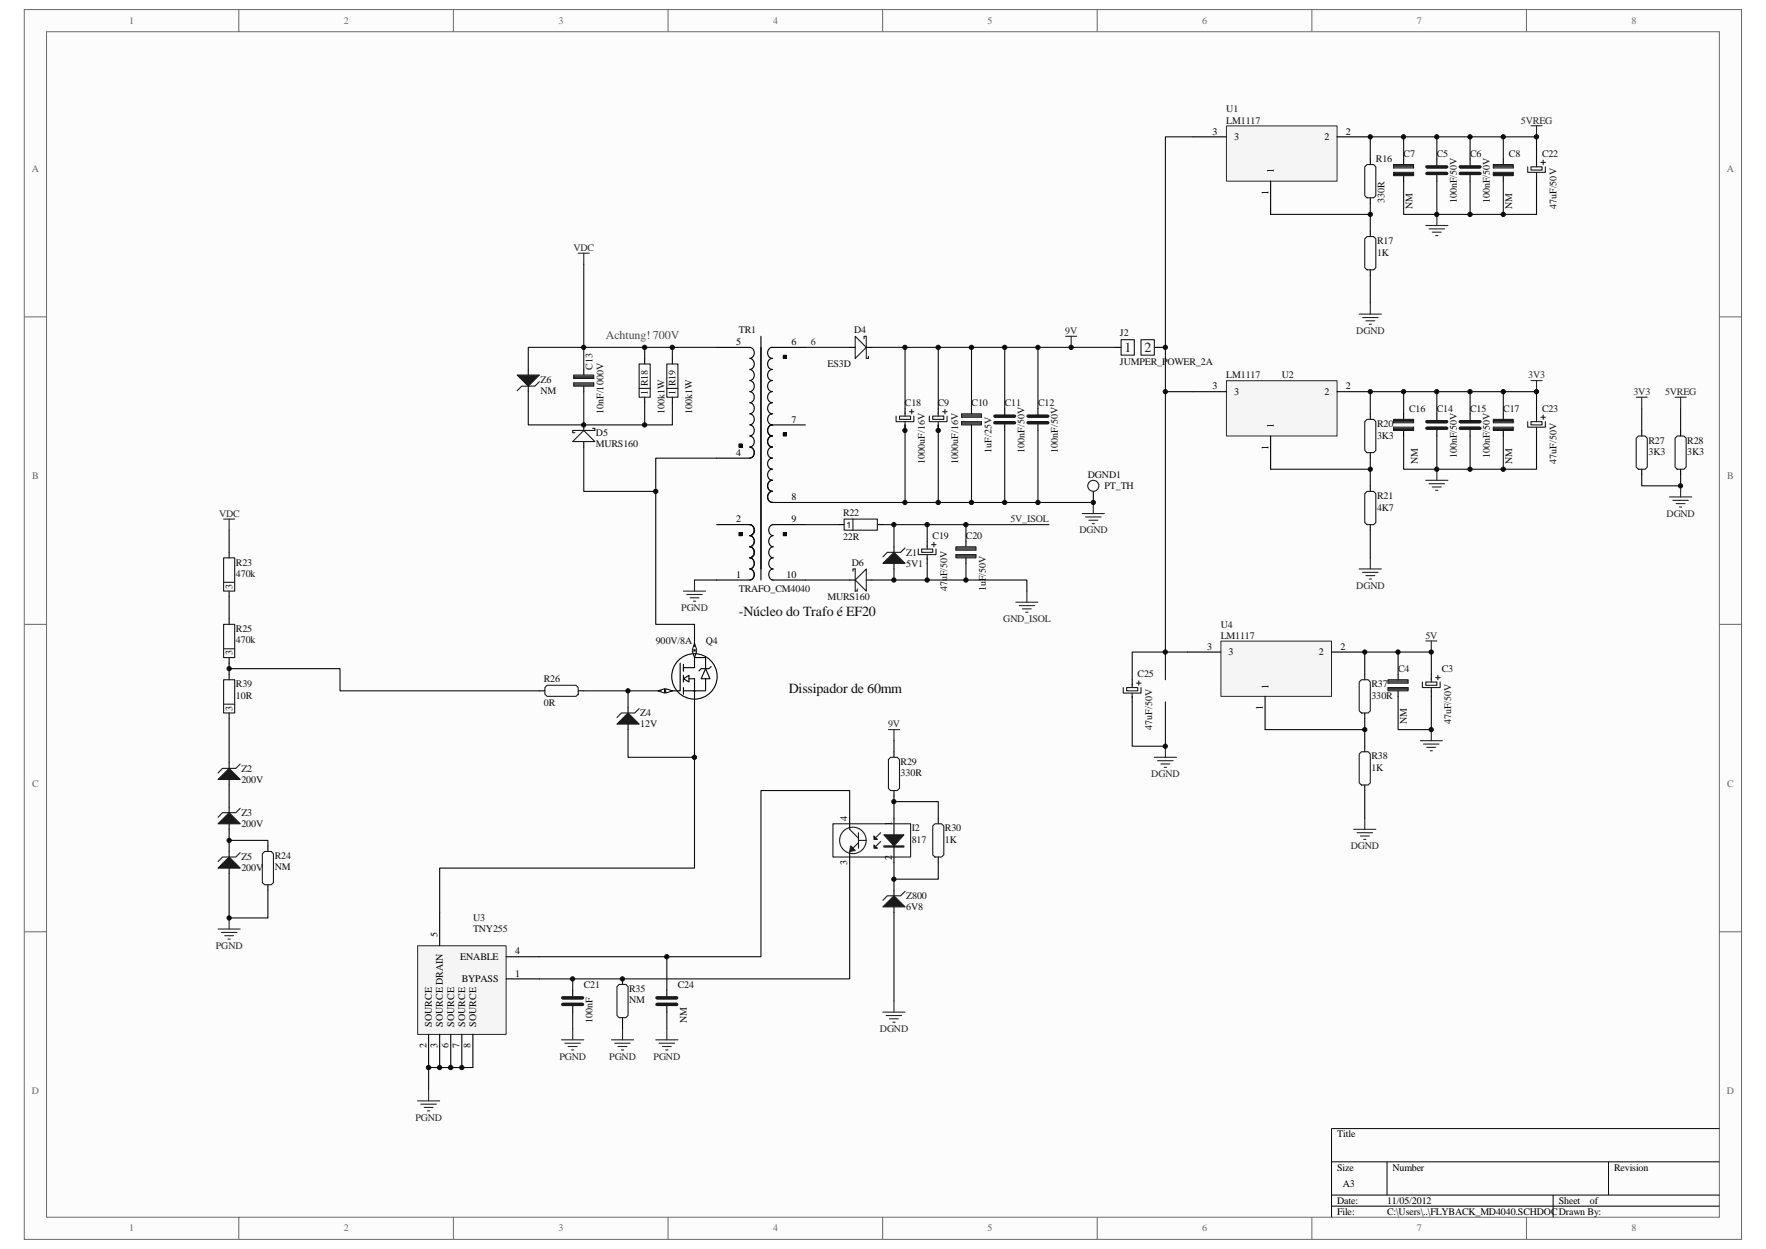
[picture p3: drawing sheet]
<svg xmlns="http://www.w3.org/2000/svg" width="297mm" height="210mm" viewBox="0 0 297 210" stroke-linecap="round" stroke-linejoin="round" font-family="sans-serif">
<path d="M4.1 1.6h288.8v206.8h-288.8z" fill="#fcfcfc"/>
<path d="M4.1 1.6h288.8v206.8h-288.8z" fill="none" stroke="#6a6a6a" stroke-width=".17"/>
<path d="M7.8 5.4h281.4v199.2h-281.4z" fill="#fcfcfc"/>
<g fill="none" stroke="#6a6a6a" stroke-width=".17">
<path d="M7.8 5.3h281.4v199.3h-281.4zM40.2 1.6v3.7M76.3 1.6v3.7M112.4 1.6v3.7M148.5 1.6v3.7M184.5 1.6v3.7M220.7 1.6v3.7M256.7 1.6v3.7M4.1 53.3h3.7M289.2 53.3h3.7M4.1 105h3.7M289.2 105h3.7"/>
<path d="M4.1 156.7h3.7M289.2 156.7h3.7M40.2 204.6v3.8M76.3 204.6v3.8M112.4 204.6v3.8M148.5 204.6v3.8M184.5 204.6v3.8M220.7 204.6v3.8M256.7 204.6v3.8"/>
</g>
<path d="M224 195.3h65.2M233.3 195.3v5.6M270.5 195.3v5.6M289.2 189.7h-65.2v14.9M224 200.9h65.2M224 202.8h65.2M261.2 200.9v3.7" fill="none" stroke="#000" stroke-width=".17"/>
<path d="M135.4 58.4h7.5M169 72.4v12.1" fill="none" stroke="#0e0e0e" stroke-width=".19"/>
<path d="M152.2 68.6v1M152.2 71.4v1M157.8 68.6v1M157.8 71.4v1M163.4 68.6v1M163.4 71.4v1M169 68.6v1.4M169 71.1v1.3M174.6 68.6v1.4M174.6 71.1v1.3M116.8 108.7v1.9" fill="none" stroke="#000" stroke-width=".19"/>
<g fill="none" stroke="#1c1c1c" stroke-width=".19">
<path d="M150.7 70v.9h3v-.9M151.3 70h1.9v.5h-1.9zM152.2 69.4v.6M152.2 70.9v.7M153 69.2h.7M153.3 68.8v.8M156.3 70v.9h3v-.9M156.9 70h1.8v.5h-1.8zM157.8 69.4v.6M157.8 70.9v.7M158.6 69.2h.7M158.9 68.8v.8"/>
<path d="M161.7 69.6h3.4v.5h-3.4zM161.7 70.9h3.4v.5h-3.4zM161.7 70h3.4M161.7 71.1h3.4M161.7 69.8h3.4M161.7 71.3h3.4M167.3 70.1h3.4M167.3 70.9h3.4M172.9 70.1h3.4M172.9 70.9h3.4"/>
</g>
<path d="M179.2 56.5h1.9M180.2 56.5v1.9M172.7 99.4v1.8M182 86.3h3.8M182.6 86.9h2.6M183.2 87.5h1.5M183.7 88h.4M183.9 84.5v1.8M170.9 101.2h3.7M171.4 101.8h2.6M172 102.4h1.5M172.5 102.9h.4" fill="none" stroke="#262626" stroke-width=".19"/>
<path d="M167.3 70h3.4M167.3 71.1h3.4M172.9 70h3.4M172.9 71.1h3.4" fill="none" stroke="#1c1c1c" stroke-width=".56"/>
<g fill="#fcfcfc" stroke="#000" stroke-width=".17">
<path d="M116.4 109.5h.8l-.4 1.1z"/>
<path d="M116.8 108.1l.4 1.2h-.8z"/>
</g>
<path d="M111.2 116.1h1.9" fill="none" stroke="#000" stroke-width=".19"/>
<g fill="#fcfcfc" stroke="#000" stroke-width=".17">
<path d="M112 115.8l1.1 .3-1.1 .4z"/>
<path d="M110.7 116.1l1.1-.3v.7z"/>
</g>
<g fill="none" stroke="#000" stroke-width=".19">
<path d="M128 56.5v41M98.2 62.1v1M98.2 64.9v.9M98.2 71.4v1M98.2 74.2v1M108.4 60.3v.9M108.4 66.8v.9M113.1 60.3v.9M113.1 66.8v.9M129.9 65.8a.94 .94 0 0 0-.8 1 .94 .94 0 0 0 .8 .9M129.9 64a.94 .94 0 0 0-.8 .9 .94 .94 0 0 0 .8 .9M129.9 62.1a.94 .94 0 0 0-.8 .9 .94 .94 0 0 0 .8 1"/>
<path d="M38.5 92.9v.9M38.5 99.4v.9M183.9 82.6v1.9M38.5 104v1M38.5 110.6v.9M90.7 116.1h.9M97.3 116.1h.9M114.4 111.5v4.6h-1.3M115 111.7v1.1v-.6h1.8v-1.6h1.9v1.8M115 114.1l.9-.6v1.2zM115 113.5v1.2M115 115.6v1.1"/>
<path d="M115.9 114.1h.9v3.9M116.7 116.1h.2v.1h-.2zM118.7 112.4l.7 1.7h-1.5zM118.7 112.4h-.8l-.3 .4M118.7 114.1v2h-3.7M119.6 112.1l-.4 .3h-.5M38.5 128.2v1M38.5 131v1"/>
<circle cx="116.8" cy="113.7" r="3.8"/>
</g>
<g fill="none" stroke="#1c1c1c" stroke-width=".19">
<path d="M96.5 63.1h3.4v.5h-3.4zM96.5 64.4h3.4v.5h-3.4zM96.5 63.4h3.4M96.5 64.6h3.4M96.5 63.2h3.4M96.5 64.7h3.4M98.2 72.4l1.9 1.8h-3.8zM99.7 72h.4v.4h-3.8v.3h.4M107.5 61.2h1.9v5.6h-1.9zM107.5 65.3h1.9M112.2 61.2h1.8v5.6h-1.8zM112.2 65.3h1.8"/>
<path d="M37.6 93.8h1.9v5.6h-1.9zM37.6 97.9h1.9M37.6 105h1.9v5.6h-1.9zM37.6 109.1h1.9M92 115.2h4.9l.4 .4v1.1l-.4 .4h-4.9l-.4-.4v-1.1zM40.4 128.4l-.7 .8h-2.3l-.7 .7"/>
<circle cx="183.9" cy="81.7" r=".93"/>
</g>
<path d="M108.4 58.4v1.9M98.2 75.2v7.4h12.1v-5.6h10.2M98.2 65.8v5.6h14.9v-3.7M108.4 67.7v3.7M113.1 60.3v-1.9h-14.9v3.7M116.8 97.5h3.7M135.4 97.5h7.5M38.5 100.3v3.7M98.2 116.1h13" fill="none" stroke="#0e0e0e" stroke-width=".19"/>
<path d="M97.3 42.6h1.8M98.2 42.6v1.8M115 99.4h3.7M115.5 99.9h2.6M116.8 97.5v1.9M116.1 100.5h1.5M116.6 101.1h.4" fill="none" stroke="#262626" stroke-width=".19"/>
<path d="M36.7 131l1.8-1.8 1.9 1.8z" fill="#1c1c1c" stroke="#1c1c1c" stroke-width=".19"/>
<path d="M124.3 74.7h.5v.5h-.5z" fill="#0a0a0a"/>
<path d="M124.3 74.6h.5v.6h-.5z" fill="none" stroke="#000" stroke-width=".17"/>
<path d="M131.8 59.8h.5v.5h-.5z" fill="#0a0a0a"/>
<path d="M131.7 59.7h.6v.6h-.6z" fill="none" stroke="#000" stroke-width=".17"/>
<path d="M126.1 71.4a.94 .94 0 0 1 .8 1 .94 .94 0 0 1-.8 .9 .96 .96 0 0 1 .8 .9 .96 .96 0 0 1-.8 .9 .96 .96 0 0 1 .8 1 .96 .96 0 0 1-.8 .9" fill="none" stroke="#000" stroke-width=".19"/>
<path d="M131.8 72.8h.5v.5h-.5z" fill="#0a0a0a"/>
<path d="M131.7 72.8h.6v.5h-.6z" fill="none" stroke="#000" stroke-width=".17"/>
<path d="M130 88.2a.94 .94 0 0 0-.7 .9 .94 .94 0 0 0 .7 .9M130 90.1a.94 .94 0 0 0-.7 .9 .94 .94 0 0 0 .7 .9 .96 .96 0 0 0-.7 .9 .96 .96 0 0 0 .7 1" fill="none" stroke="#000" stroke-width=".19"/>
<path d="M131.8 89.6h.5v.5h-.5z" fill="#0a0a0a"/>
<path d="M131.7 89.5h.6v.6h-.6z" fill="none" stroke="#000" stroke-width=".17"/>
<path d="M129.9 58.4a.94 .94 0 0 0-.8 .9 .94 .94 0 0 0 .8 .9v.1a.94 .94 0 0 0-.8 .9 .94 .94 0 0 0 .8 .9M126.1 67.7a.94 .94 0 0 1 .8 .9 .94 .94 0 0 1-.8 1M126.1 75.2a.94 .94 0 0 1 .8 .9 .94 .94 0 0 1-.8 .9M129.9 67.7a.94 .94 0 0 0-.8 .9 .94 .94 0 0 0 .8 1M126.1 88.2a.94 .94 0 0 1 .8 .9 .94 .94 0 0 1-.8 .9M126.1 90.1a.96 .96 0 0 1 .8 .9 .96 .96 0 0 1-.8 .9 .94 .94 0 0 1 .8 .9 .94 .94 0 0 1-.8 1M126.1 93.8a.96 .96 0 0 1 .8 .9 .96 .96 0 0 1-.8 1 .96 .96 0 0 1 .8 .9 .96 .96 0 0 1-.8 .9 .96 .96 0 0 0 .8-.9 .96 .96 0 0 0-.8-.9 .96 .96 0 0 0 .8-1 .96 .96 0 0 0-.8-.9zM130 93.8a.96 .96 0 0 0-.7 .9 .96 .96 0 0 0 .7 1 .96 .96 0 0 0-.7 .9 .96 .96 0 0 0 .7 .9" fill="none" stroke="#000" stroke-width=".19"/>
<path d="M124.3 89.6h.5v.5h-.5z" fill="#0a0a0a"/>
<path d="M124.3 89.5h.5v.6h-.5z" fill="none" stroke="#000" stroke-width=".17"/>
<g fill="none" stroke="#000" stroke-width=".19">
<path d="M120.5 58.4h5.6a.96 .96 0 0 1 .8 .9 .96 .96 0 0 1-.8 1 .96 .96 0 0 1 .8 .9 .96 .96 0 0 1-.8 .9 .94 .94 0 0 1 .8 .9 .94 .94 0 0 1-.8 1M129.9 58.4h5.5M120.5 77h5.6M126.1 64a.94 .94 0 0 1 .8 .9 .94 .94 0 0 1-.8 .9M126.1 65.8a.94 .94 0 0 1 .8 1 .94 .94 0 0 1-.8 .9M126.1 69.6a.94 .94 0 0 1 .8 .9 .94 .94 0 0 1-.8 .9M129.9 69.6a.94 .94 0 0 0-.8 .9 .94 .94 0 0 0 .8 .9M129.9 77a.94 .94 0 0 0-.8 .9 .94 .94 0 0 0 .8 1 .94 .94 0 0 0-.8 .9 .94 .94 0 0 0 .8 .9v.1a.94 .94 0 0 0-.8 .9 .94 .94 0 0 0 .8 .9M135.4 71.4h-5.5a.94 .94 0 0 0-.8 1 .94 .94 0 0 0 .8 .9 .94 .94 0 0 0-.8 .9 .94 .94 0 0 0 .8 .9v.1a.94 .94 0 0 0-.8 .9 .94 .94 0 0 0 .8 .9M120.5 97.5h5.6M120.5 88.2h5.6M129.9 97.5h5.5"/>
<path d="M129.9 88.2h5.5M129.9 84.5h5.5M129.9 82.6a.94 .94 0 0 0-.8 .9 .94 .94 0 0 0 .8 1"/>
</g>
<path d="M113.1 58.4h7.4M38.5 89.1v3.8M110.3 82.6v22.4h6.5v3.7" fill="none" stroke="#0e0e0e" stroke-width=".19"/>
<path d="M228.6 52.8h3.7M229.2 53.4h2.6M229.7 53.9h1.5M230.3 54.5h.4M230.5 50.9v1.9" fill="none" stroke="#262626" stroke-width=".19"/>
<path d="M206.3 21.2h18.6v9.3h-18.6z" fill="#f5f5f5"/>
<path d="M206.3 21.2h18.6v9.3h-18.6z" fill="none" stroke="#262626" stroke-width=".17"/>
<path d="M200.7 23h5.6M213.7 30.5v5.5M224.9 23h5.6" fill="none" stroke="#000" stroke-width=".19"/>
<path d="M206.3 64h18.6v9.3h-18.6z" fill="#f5f5f5"/>
<path d="M206.3 64h18.6v9.3h-18.6z" fill="none" stroke="#262626" stroke-width=".17"/>
<g fill="none" stroke="#000" stroke-width=".19">
<path d="M236.1 26.7v1M236.1 29.5v1M241.7 26.7v1.3M241.7 29.2v1.3M252.9 26.7v1M252.9 29.5v1M142.9 58.4h.9M145.7 58.4h.9M187.6 58.4h1M194.2 58.4h.9M200.7 65.8h5.6M213.7 73.3v5.6"/>
<path d="M224.9 65.8h5.6M236.1 69.6v.9M236.1 72.4v.9M241.7 69.6v1.3M241.7 72v1.3M247.3 69.6v1.3M247.3 72v1.3M252.9 69.6v.9M252.9 72.4v.9M276.1 72.4v.9M276.1 78.9v.9M282.7 72.4v.9"/>
<path d="M282.7 78.9v.9M141.1 88.2h.9M142.9 97.5h.9M145.7 97.5h.9M147.6 88.2h.9M150.4 91.9v1M150.4 94.7v1M156 91v.9M156 93.8v.9M162.5 91v.9M162.5 93.8v.9M105.6 118.9v1"/>
<path d="M38.5 135.7v.9M38.5 138.5v.9M105.6 121.7v1M142.9 137.6v1.8M150.4 126.4v.9M150.4 132.9v.9M150.4 137.6v2.8M38.5 143.2v.9M38.5 145.9v1M142.9 143.2v1.8M150.4 142.2v2.8"/>
</g>
<g fill="none" stroke="#0e0e0e" stroke-width=".19">
<path d="M213.7 36h16.8M236.1 23v3.7M236.1 30.5v5.5h5.6v-5.5M241.7 23v3.7M247.3 30.5v5.5h-5.6M247.3 23v3.7M252.9 30.5v5.5h-5.6M213.7 78.9h16.8M236.1 65.8v3.8M236.1 73.3v5.6h5.6v-5.6M241.7 65.8v3.8M247.3 65.8v3.8"/>
<path d="M247.3 73.3v5.6h-5.6M252.9 73.3v5.6h-5.6M276.1 79.8v1.9h6.6v-1.9M276.1 68.6v3.8M282.7 68.6v3.8M135.4 88.2h5.7M146.6 97.5h26.1v1.9M148.5 88.2h27.9M150.4 88.2v3.7M150.4 95.7v1.8M156 88.2v2.8M156 94.7v2.8"/>
<path d="M162.5 88.2v2.8M162.5 94.7v2.8M105.6 116.1v2.8M38.5 132v3.7M38.5 139.4v3.8M105.6 122.7v4.6h11.2M150.4 133.8v3.8M142.9 145v19.6h-52.2"/>
</g>
<g fill="none" stroke="#262626" stroke-width=".19">
<path d="M239.8 37.9h3.7M240.4 38.5h2.6M240.9 39h1.5M241.5 39.6h.3M241.7 36v1.9M257.5 21.1h1.9M258.4 21.1v1.9M241.7 78.9v1.9M257.5 64h1.9M258.4 64v1.8M275.2 66.8h1.9M276.1 66.8v1.8"/>
<path d="M281.7 66.8h1.9M282.7 66.8v1.8M37.6 87.3h1.9M38.5 87.3v1.8M228.6 95.7h3.7M229.2 96.2h2.6M229.7 96.8h1.5M230.3 97.3h.4M230.5 93.8v1.9M239.8 80.8h3.7M240.4 81.3h2.6M240.9 81.9h1.5"/>
<path d="M241.5 82.4h.3M280.8 83.5h3.7M281.4 84.1h2.6M281.9 84.7h1.5M282.5 85.2h.3M282.7 81.7v1.8M149.4 122.7h1.9M150.4 122.7v1.8M36.7 156.2h3.7M37.3 156.8h2.6M37.8 157.3h1.5M38.4 157.9h.3"/>
<path d="M38.5 154.3v1.9"/>
</g>
<g fill="none" stroke="#1c1c1c" stroke-width=".19">
<path d="M234.4 27.7h3.4v.5h-3.4zM234.4 29h3.4v.5h-3.4zM234.4 28h3.4M234.4 29.2h3.4M234.4 27.9h3.4M234.4 29.3h3.4M240 29h3.3M240 28.2h3.3M251.2 27.7h3.3v.5h-3.3zM251.2 29h3.3v.5h-3.3zM251.2 28h3.3M251.2 29.2h3.3"/>
<path d="M251.2 27.9h3.3M251.2 29.3h3.3M143.8 56.5l1.9 1.9-1.9 1.9zM145.3 56.9v-.4h.4v3.8h.4v-.4M188.6 57.1h2.2v2.6h-2.2zM191.9 57.1h2.3v2.6h-2.3zM234.4 70.5h3.4v.6h-3.4zM234.4 71.8h3.4v.6h-3.4zM234.4 70.9h3.4M234.4 72h3.4M234.4 70.7h3.4M234.4 72.2h3.4"/>
<path d="M240 71.8h3.3M240 71.1h3.3M245.6 71.8h3.3M245.6 71.1h3.3M251.2 70.5h3.3v.6h-3.3zM251.2 71.8h3.3v.6h-3.3zM251.2 70.9h3.3M251.2 72h3.3M251.2 70.7h3.3M251.2 72.2h3.3M275.2 73.7l.4-.4h1.1l.4 .4v4.8l-.4 .4h-1.1l-.4-.4zM282.1 73.3h1.1l.4 .4v4.8l-.4 .4h-1.1l-.4-.4v-4.8z"/>
<path d="M142 87.3h5.6v1.8h-5.6zM143.5 96v-.3h.3v3.7h.4v-.4M143.5 87.3v1.8M143.8 97.5l1.9-1.8v3.7zM152.2 92.1l-.7 .8h-2.3l-.7 .7M154.5 92.3v.9h2.9v-.9M155 92.3h1.9v.6h-1.9zM156 91.8v.5M156 93.2v.8M156.7 91.6h.7M157.1 91.2v.7M160.8 91.9h3.3v.6h-3.3z"/>
<path d="M160.8 93.2h3.3v.6h-3.3zM160.8 92.3h3.3M160.8 93.4h3.3M160.8 92.1h3.3M160.8 93.6h3.3M107.5 119.1l-.7 .8h-2.3l-.7 .7M40.4 135.9l-.7 .7h-2.3l-.7 .8M140.1 138.5h13.1v5.6h-13.1zM142.9 139.4l1.5 1.5M144.4 140v2.6M148.1 140l-.7 .7M149.8 127.3h1.1l.4 .4v4.8l-.4 .4h-1.1l-.4-.4v-4.8z"/>
<path d="M40.4 143.3l-.7 .8h-2.3l-.7 .7M144.4 141.7l-.9 .9M144.4 141.3h1.3M148.1 141.5l-.7 .7"/>
<circle cx="143.5" cy="141.3" r="2.23"/>
</g>
<path d="M240 29.2h3.3M240 28h3.3M240 72h3.3M240 70.9h3.3M245.6 72h3.3M245.6 70.9h3.3" fill="none" stroke="#1c1c1c" stroke-width=".56"/>
<g fill="#1c1c1c" stroke="#1c1c1c" stroke-width=".19">
<path d="M36.7 138.5l1.8-1.9 1.9 1.9z"/>
<path d="M36.7 145.9l1.8-1.8 1.9 1.8z"/>
<path d="M103.8 121.7l1.8-1.8 1.9 1.8z"/>
<path d="M148.7 140.4h3.3l-1.6 1.8z"/>
<path d="M147 142l.6 .6h-.6z"/>
<path d="M147 140.5l.6 .6h-.6z"/>
<path d="M143.1 142.2l.7 .8-.9 .2z"/>
<path d="M148.5 94.7l1.9-1.8 1.8 1.8z"/>
<path d="M148.7 142.2h3.3v.2h-3.3z" fill-rule="evenodd"/>
</g>
<path d="M70.3 159h14.8v14.9h-14.8z" fill="#f5f5f5"/>
<path d="M70.2 159h14.9v14.9h-14.9z" fill="none" stroke="#262626" stroke-width=".17"/>
<g fill="none" stroke="#000" stroke-width=".19">
<path d="M230.5 26.7v1M230.5 33.3v.9M230.5 38.8v1M247.3 26.7v1.3M247.3 29.2v1.3M258.4 26.7v1M258.4 29.5v1M230.5 45.4v.9M230.5 69.6v.9M230.5 76.1v.9M258.4 69.6v.9M258.4 72.4v.9"/>
<path d="M230.5 81.7v.9M230.5 88.2v.9M157.8 137.6v.9M45.1 142.2v1M45.1 148.7v1M74 153.4v5.6M150.4 149.7v.9M150.4 152.5v.9M157.8 144.1v.9M72.1 173.9v5.6M74 173.9v5.6M75.8 173.9v5.6"/>
<path d="M77.7 173.9v5.6M79.5 173.9v5.6M85.1 164.6h5.6M85.1 160.8h5.6M96.3 166.4v1.3M96.3 168.9v1.3M104.7 164.6v.9M104.7 171.1v.9M112.2 166.4v1.3M112.2 168.9v1.3"/>
</g>
<g fill="none" stroke="#262626" stroke-width=".19">
<path d="M227.7 139.4h3.7M228.3 140h2.6M229.5 137.6v1.8M228.8 140.5h1.5M229.4 141.1h.3M94.4 174.8h3.8M95 175.4h2.6M95.6 175.9h1.5M96.1 176.5h.4M96.3 173v1.8M102.8 174.8h3.8M103.4 175.4h2.6"/>
<path d="M103.9 175.9h1.5M104.5 176.5h.4M104.7 173v1.8M110.3 174.8h3.7M110.8 175.4h2.7M111.4 175.9h1.5M112 176.5h.3M112.2 173v1.8M148.5 170.2h3.7M149.1 170.7h2.6M149.6 171.3h1.5M150.2 171.9h.4"/>
<path d="M150.4 168.3v1.9M70.2 185.1h3.8M70.8 185.6h2.6M71.3 186.2h1.5M71.9 186.8h.4M72.1 183.2v1.9"/>
</g>
<g fill="none" stroke="#0e0e0e" stroke-width=".19">
<path d="M230.5 26.7v-3.7h22.4v3.7M230.5 34.2v4.6M252.9 23h5.5v3.7M258.4 30.5v5.5h-5.5M146.6 58.4h41M152.2 58.4v10.2M157.8 58.4v10.2M163.4 58.4v10.2M169 58.4v10.2M174.6 58.4v10.2M230.5 46.3v4.6M152.2 72.4v12.1"/>
<path d="M157.8 72.4v12.1M163.4 72.4v12.1M174.6 72.4v12.1M230.5 69.6v-3.8h22.4v3.8M230.5 77v4.7M252.9 65.8h5.5v3.8M258.4 73.3v5.6h-5.5M135.4 84.5h48.5M230.5 89.1v4.7M38.5 112.4h18.7v3.7h33.5M116.8 118v27.9h-42.8v7.5M38.5 120.8v7.4"/>
<path d="M142.9 137.6v-4.7h-14.9v27.9h-37.3M150.4 124.5v1.9M150.4 134.8h7.4v2.8M38.5 141.3h6.6v.9M38.5 146.9v7.4h6.6v-4.6M150.4 145v4.7M150.4 153.4v14.9M157.8 145v2.8h-7.4M79.5 179.5h-7.4v3.7M96.3 164.6v1.8M96.3 170.2v2.8M104.7 172v1"/>
<path d="M112.2 160.8v5.6M112.2 170.2v2.8"/>
</g>
<g fill="none" stroke="#1c1c1c" stroke-width=".19">
<path d="M229.5 28l.4-.3h1.2l.3 .3v4.9l-.3 .4h-1.2l-.4-.4zM245.6 29h3.3M245.6 28.2h3.3M257 28v1h2.9v-1M257.5 28h1.9v.6h-1.9zM258.4 27.5v.5M258.4 29v.7M259.2 27.3h.7M259.6 26.9v.8M229.5 40.2l.4-.4h1.2l.3 .4v4.8l-.3 .4h-1.2l-.4-.4zM229.5 70.9l.4-.4h1.2l.3 .4v4.8l-.3 .4h-1.2l-.4-.4zM257 70.9v.9h2.9v-.9"/>
<path d="M257.5 70.9h1.9v.5h-1.9zM258.4 70.3v.6M258.4 71.8v.8M259.2 70.1h.7M259.6 69.8v.7M229.5 83l.4-.4h1.2l.3 .4v4.8l-.3 .4h-1.2l-.4-.4zM157.2 138.5h1.2l.3 .4v4.8l-.3 .4h-1.2l-.3-.4v-4.8zM44.1 143.5l.4-.3h1.1l.4 .3v4.9l-.4 .3h-1.1l-.4-.3zM152.2 149.9l-.7 .7h-2.3l-.7 .8M94.6 167.9h3.4M94.6 168.7h3.4M104.1 165.5h1.2l.3 .4v4.8l-.3 .4h-1.2l-.3-.4v-4.8z"/>
<path d="M110.5 167.9h3.3M110.5 168.7h3.3"/>
</g>
<path d="M245.6 29.2h3.3M245.6 28h3.3M94.6 167.7h3.4M94.6 168.9h3.4M110.5 167.7h3.3M110.5 168.9h3.3" fill="none" stroke="#1c1c1c" stroke-width=".56"/>
<path d="M148.5 152.5l1.9-1.9 1.8 1.9z" fill="#1c1c1c" stroke="#1c1c1c" stroke-width=".19"/>
<path d="M205.4 107.8h18.6v9.3h-18.6z" fill="#f5f5f5"/>
<path d="M205.4 107.8h18.6v9.3h-18.6z" fill="none" stroke="#262626" stroke-width=".17"/>
<g fill="none" stroke="#000" stroke-width=".19">
<path d="M88.9 62.1v1M88.9 64.9v.9M38.5 113.3v1M38.5 119.9v.9M190.4 114.3v.9M190.4 117.1v.9M199.7 109.6h5.6M212.8 117.1v5.6M224 109.6h5.5M229.5 113.3v1M229.5 119.9v.9M235.2 113.3v1"/>
<path d="M235.2 116.1v1M240.7 113.3v1M240.7 116.1v1M229.5 125.5v.9M229.5 132v.9"/>
</g>
<g fill="none" stroke="#0e0e0e" stroke-width=".19">
<path d="M200.7 23h-4.7v86.6h3.7M98.2 44.4v14h-9.3v3.7M195.1 58.4h.9M88.9 65.8v5.6h9.3M196 65.8h4.7M38.5 111.5v1.8M190.4 114.3v-4.7h5.6v4.7M190.4 118v7.5h5.6v-7.5M229.5 113.3v-3.7h11.2v3.7M235.2 117.1v5.6h5.5v-5.6M235.2 109.6v3.7M212.8 122.7h16.7"/>
<path d="M229.5 120.8v4.7M229.5 132.9v4.7"/>
</g>
<path d="M239.8 107.8h1.9M240.7 107.8v1.8M194.2 127.3h3.7M194.7 127.9h2.6M195.3 128.4h1.5M195.8 129h.4M196 125.5v1.8M238.9 124.5h3.7M239.4 125.1h2.6M240 125.6h1.5M240.6 126.2h.3M240.7 122.7v1.8" fill="none" stroke="#262626" stroke-width=".19"/>
<g fill="none" stroke="#1c1c1c" stroke-width=".19">
<path d="M90.7 64.2l-.7 .7h-2.2l-.8 .8M37.6 114.3h1.9v5.6h-1.9zM37.6 118.4h1.9M188.9 115.6v.9h3v-.9M189.5 115.6h1.9v.5h-1.9zM190.4 115v.6M190.4 116.5v.8M191.2 114.9h.7M191.5 114.5v.7M228.6 114.7l.4-.4h1.1l.4 .4v4.8l-.4 .4h-1.1l-.4-.4zM233.5 114.3h3.3v.6h-3.3zM233.5 115.6h3.3v.5h-3.3z"/>
<path d="M233.5 114.7h3.3M233.5 115.8h3.3M233.5 114.5h3.3M233.5 116h3.3M239.2 114.7v.9h3v-.9M239.8 114.7h1.9v.5h-1.9zM240.7 114.1v.6M240.7 115.6v.7M241.5 113.9h.7M241.8 113.5v.8M228.6 126.8l.4-.4h1.1l.4 .4v4.8l-.4 .4h-1.1l-.4-.4z"/>
</g>
<path d="M87 63.1h3.7l-1.8 1.8z" fill="#1c1c1c" stroke="#1c1c1c" stroke-width=".19"/>
<g fill="#0e0e0e" stroke="#0e0e0e" stroke-width=".17">
<circle cx="38.5" cy="154.3" r=".36"/>
<circle cx="38.5" cy="141.3" r=".36"/>
<circle cx="38.5" cy="112.4" r=".36"/>
<circle cx="72.1" cy="179.5" r=".36"/>
<circle cx="73.9" cy="179.5" r=".36"/>
<circle cx="75.8" cy="179.5" r=".36"/>
<circle cx="77.7" cy="179.5" r=".36"/>
<circle cx="96.3" cy="164.6" r=".36"/>
<circle cx="98.2" cy="71.4" r=".36"/>
<circle cx="98.2" cy="58.4" r=".36"/>
<circle cx="104.7" cy="164.6" r=".36"/>
<circle cx="105.6" cy="116.1" r=".36"/>
<circle cx="108.4" cy="71.4" r=".37"/>
<circle cx="108.4" cy="58.4" r=".37"/>
<circle cx="110.3" cy="82.6" r=".37"/>
<circle cx="112.2" cy="160.8" r=".36"/>
<circle cx="113.1" cy="58.4" r=".37"/>
<circle cx="116.8" cy="127.3" r=".36"/>
<circle cx="150.3" cy="147.8" r=".36"/>
<circle cx="150.3" cy="134.8" r=".36"/>
<circle cx="150.3" cy="97.5" r=".36"/>
<circle cx="150.3" cy="88.2" r=".36"/>
<circle cx="152.2" cy="84.5" r=".36"/>
<circle cx="152.2" cy="72.4" r=".36"/>
<circle cx="152.2" cy="58.4" r=".36"/>
<circle cx="155.9" cy="97.5" r=".37"/>
<circle cx="155.9" cy="88.2" r=".37"/>
<circle cx="157.8" cy="84.5" r=".37"/>
<circle cx="157.8" cy="72.4" r=".37"/>
<circle cx="157.8" cy="58.4" r=".37"/>
<circle cx="162.5" cy="97.5" r=".36"/>
<circle cx="162.5" cy="88.2" r=".36"/>
<circle cx="163.4" cy="84.5" r=".36"/>
<circle cx="163.4" cy="58.4" r=".36"/>
<circle cx="169" cy="84.5" r=".36"/>
<circle cx="169" cy="58.4" r=".36"/>
<circle cx="174.6" cy="84.5" r=".36"/>
<circle cx="174.6" cy="58.4" r=".36"/>
<circle cx="180.2" cy="58.4" r=".36"/>
<circle cx="183.9" cy="84.5" r=".36"/>
<circle cx="196" cy="125.5" r=".36"/>
<circle cx="196" cy="109.6" r=".36"/>
<circle cx="196" cy="65.8" r=".36"/>
<circle cx="196" cy="58.4" r=".36"/>
<circle cx="229.6" cy="122.7" r=".36"/>
<circle cx="229.6" cy="109.6" r=".36"/>
<circle cx="230.5" cy="78.9" r=".36"/>
<circle cx="230.5" cy="65.8" r=".36"/>
<circle cx="230.5" cy="36" r=".36"/>
<circle cx="230.5" cy="23" r=".36"/>
<circle cx="235.1" cy="109.6" r=".36"/>
<circle cx="236.1" cy="65.8" r=".36"/>
<circle cx="236.1" cy="23" r=".36"/>
<circle cx="240.7" cy="122.7" r=".36"/>
<circle cx="240.7" cy="109.6" r=".36"/>
<circle cx="241.7" cy="78.9" r=".36"/>
<circle cx="241.7" cy="65.8" r=".36"/>
<circle cx="241.7" cy="36" r=".36"/>
<circle cx="241.7" cy="23" r=".36"/>
<circle cx="247.3" cy="78.9" r=".37"/>
<circle cx="247.3" cy="65.8" r=".37"/>
<circle cx="247.3" cy="36" r=".37"/>
<circle cx="247.3" cy="23" r=".37"/>
<circle cx="252.8" cy="78.9" r=".37"/>
<circle cx="252.8" cy="65.8" r=".37"/>
<circle cx="252.8" cy="36" r=".37"/>
<circle cx="252.8" cy="23" r=".37"/>
<circle cx="258.4" cy="65.8" r=".36"/>
<circle cx="258.4" cy="23" r=".36"/>
<circle cx="282.7" cy="81.7" r=".36"/>
</g>
<g font-size="2.4" fill="#1c1c1c">
<text x="189.1" y="59.2">1</text>
<text x="192.5" y="59.2">2</text>
</g>
<g font-size="2.4" fill="#0e0e0e">
<text x="124.3" y="103.5">-Núcleo do Trafo é EF20</text>
<text x="132.7" y="116.5">Dissipador de 60mm</text>
</g>
<text font-size="2" fill="#4c4c4c" x="101.9" y="57">Achtung! 700V</text>
<g font-size="1.7" fill="#696969">
<text x="21.7" y="4">1</text>
<text x="57.8" y="4">2</text>
<text x="93.9" y="4">3</text>
<text x="130" y="4">4</text>
<text x="166.1" y="4">5</text>
<text x="202.2" y="4">6</text>
<text x="238.3" y="4">7</text>
<text x="274.4" y="4">8</text>
<text x="5.4" y="28.9">A</text>
<text x="290.5" y="28.9">A</text>
<text x="5.4" y="80.6">B</text>
<text x="290.5" y="80.6">B</text>
<text x="5.4" y="132.3">C</text>
<text x="290.5" y="132.3">C</text>
<text x="5.4" y="184">D</text>
<text x="290.5" y="184">D</text>
<text x="21.7" y="207">1</text>
<text x="57.8" y="207">2</text>
<text x="93.9" y="207">3</text>
<text x="130" y="207">4</text>
<text x="166.1" y="207">5</text>
<text x="202.2" y="207">6</text>
<text x="238.3" y="207">7</text>
<text x="274.4" y="207">8</text>
</g>
<g font-size="1.7">
<text x="204" y="22.6">3</text>
<text x="207.6" y="23.6">3</text>
<text x="222.8" y="23.6">2</text>
<text x="226.4" y="22.6">2</text>
<text x="214.3" y="29.2" transform="rotate(-90 214.3 29.2)">1</text>
<text x="213.3" y="32.8" transform="rotate(-90 213.3 32.8)">1</text>
<text x="123.8" y="58">5</text>
<text x="133.2" y="58">6</text>
<text x="204" y="65.5">3</text>
<text x="226.4" y="65.5">2</text>
<text x="133.2" y="71.1">7</text>
<text x="207.6" y="66.4">3</text>
<text x="222.8" y="66.4">2</text>
<text x="123.8" y="76.6">4</text>
<text x="213.3" y="75.6" transform="rotate(-90 213.3 75.6)">1</text>
<text x="214.3" y="72" transform="rotate(-90 214.3 72)">1</text>
<text x="123.8" y="87.8">2</text>
<text x="133.2" y="87.8">9</text>
<text x="133.2" y="84.1">8</text>
<text x="123.8" y="97.1">1</text>
<text x="132.3" y="97.1">10</text>
<text x="203" y="109.2">3</text>
<text x="206.6" y="110.2">3</text>
<text x="221.8" y="110.2">2</text>
<text x="225.5" y="109.2">2</text>
<text x="212.4" y="119.4" transform="rotate(-90 212.4 119.4)">1</text>
<text x="213.3" y="115.8" transform="rotate(-90 213.3 115.8)">1</text>
<text x="142.5" y="138" transform="rotate(-90 142.5 138)">4</text>
<text x="150" y="138.9" transform="rotate(-90 150 138.9)">1</text>
<text x="142.5" y="145.5" transform="rotate(-90 142.5 145.5)">3</text>
<text x="150" y="144.6" transform="rotate(-90 150 144.6)">2</text>
<text x="73.6" y="157.5" transform="rotate(-90 73.6 157.5)">5</text>
<text x="77.4" y="161.4">ENABLE</text>
<text x="86.6" y="160.5">4</text>
<text x="77.7" y="165.1">BYPASS</text>
<text x="86.6" y="164.2">1</text>
<text x="72.6" y="172.6" transform="rotate(-90 72.6 172.6)">SOURCE</text>
<text x="74.5" y="172.6" transform="rotate(-90 74.5 172.6)">SOURCE DRAIN</text>
<text x="76.4" y="172.6" transform="rotate(-90 76.4 172.6)">SOURCE</text>
<text x="78.2" y="172.6" transform="rotate(-90 78.2 172.6)">SOURCE</text>
<text x="80.1" y="172.6" transform="rotate(-90 80.1 172.6)">SOURCE</text>
<text x="71.7" y="176.2" transform="rotate(-90 71.7 176.2)">2</text>
<text x="73.6" y="176.2" transform="rotate(-90 73.6 176.2)">3</text>
<text x="75.4" y="176.2" transform="rotate(-90 75.4 176.2)">6</text>
<text x="77.3" y="176.2" transform="rotate(-90 77.3 176.2)">7</text>
<text x="79.2" y="176.2" transform="rotate(-90 79.2 176.2)">8</text>
<text x="224.9" y="191.2">Title</text>
<text x="224.9" y="196.8">Size</text>
<text x="234.2" y="196.8">Number</text>
<text x="271.5" y="196.8">Revision</text>
<text x="224.9" y="202.4">Date:</text>
<text x="225.8" y="199.6">A3</text>
<text x="233.3" y="202.4">11/05/2012</text>
<text x="262.2" y="202.4">Sheet</text>
<text x="267.4" y="202.4">of</text>
<text x="224.9" y="204.2">File:</text>
<text x="233.3" y="204.2">C:\Users\..\FLYBACK_MD4040.SCHDOCDrawn By:</text>
</g>
<g font-size="1.7" fill="#0e0e0e">
<text x="206.3" y="18.9">U1</text>
<text x="206.3" y="20.8">LM1117</text>
<text x="231.4" y="27.3">R16</text>
<text x="236.1" y="26.4">C7</text>
<text x="241.7" y="26.4">C5</text>
<text x="247.3" y="26.4">C6</text>
<text x="253.8" y="26.4">C8</text>
<text x="259.4" y="26.4">C22</text>
<text x="232.9" y="34.2" transform="rotate(-90 232.9 34.2)">330R</text>
<text x="237.6" y="35.1" transform="rotate(-90 237.6 35.1)">NM</text>
<text x="245" y="34.2" transform="rotate(-90 245 34.2)">100nF/50V</text>
<text x="250.6" y="34.2" transform="rotate(-90 250.6 34.2)">100nF/50V</text>
<text x="254.3" y="35.1" transform="rotate(-90 254.3 35.1)">NM</text>
<text x="261.8" y="35.1" transform="rotate(-90 261.8 35.1)">47uF/50V</text>
<text x="231.6" y="41.1">R17</text>
<text x="231.6" y="43">1K</text>
<text x="124.3" y="56">TR1</text>
<text x="143.7" y="56">D4</text>
<text x="188.4" y="56.5">J2</text>
<text x="90.9" y="64.3">Z6</text>
<text x="99.7" y="62.1" transform="rotate(-90 99.7 62.1)">C13</text>
<text x="139.2" y="61.7">ES3D</text>
<text x="188.4" y="61.4">JUMPER_POWER_2A</text>
<text x="206.3" y="63.6">LM1117</text>
<text x="215.6" y="63.6">U2</text>
<text x="90.9" y="66.2">NM</text>
<text x="101.5" y="69.6" transform="rotate(-90 101.5 69.6)">10nF/1000V</text>
<text x="109" y="66.4" transform="rotate(-90 109 66.4)">1 R18</text>
<text x="111.8" y="69.6" transform="rotate(-90 111.8 69.6)">100k1W</text>
<text x="113.6" y="66.4" transform="rotate(-90 113.6 66.4)">1 R19</text>
<text x="116.4" y="69.6" transform="rotate(-90 116.4 69.6)">100k1W</text>
<text x="152.2" y="68.3">C18</text>
<text x="157.7" y="68.3">C9</text>
<text x="163.4" y="68.3">C10</text>
<text x="169" y="68.3">C11</text>
<text x="174.6" y="68.3">C12</text>
<text x="231.6" y="71.8">R20</text>
<text x="237" y="69.2">C16</text>
<text x="241.7" y="69.2">C14</text>
<text x="247.3" y="69.2">C15</text>
<text x="252.9" y="69.2">C17</text>
<text x="259.4" y="69.2">C23</text>
<text x="100.2" y="73.3">D5</text>
<text x="100.2" y="75.1">MURS160</text>
<text x="155.6" y="78" transform="rotate(-90 155.6 78)">1000uF/16V</text>
<text x="161.2" y="78" transform="rotate(-90 161.2 78)">1000uF/16V</text>
<text x="166.7" y="76.1" transform="rotate(-90 166.7 76.1)">1uF/25V</text>
<text x="172.3" y="76.1" transform="rotate(-90 172.3 76.1)">100nF/50V</text>
<text x="177.9" y="76.1" transform="rotate(-90 177.9 76.1)">100nF/50V</text>
<text x="231.6" y="73.7">3K3</text>
<text x="238.5" y="78" transform="rotate(-90 238.5 78)">NM</text>
<text x="245" y="77" transform="rotate(-90 245 77)">100nF/50V</text>
<text x="250.6" y="77" transform="rotate(-90 250.6 77)">100nF/50V</text>
<text x="254.3" y="78" transform="rotate(-90 254.3 78)">NM</text>
<text x="261.8" y="78" transform="rotate(-90 261.8 78)">47uF/50V</text>
<text x="277.3" y="74.6">R27</text>
<text x="277.3" y="76.5">3K3</text>
<text x="283.8" y="74.6">R28</text>
<text x="283.8" y="76.5">3K3</text>
<text x="183" y="80.4">DGND1</text>
<text x="185.8" y="82.2">PT_TH</text>
<text x="231.6" y="83.9">R21</text>
<text x="141.8" y="86.7">R22</text>
<text x="231.6" y="85.8">4K7</text>
<text x="39.7" y="95.1">R23</text>
<text x="141.8" y="90.8">22R</text>
<text x="143.3" y="95.1">D6</text>
<text x="152.4" y="93.4">Z1</text>
<text x="152.4" y="95.3">5V1</text>
<text x="156.9" y="90.6">C19</text>
<text x="162.5" y="90.6">C20</text>
<text x="39.1" y="99" transform="rotate(-90 39.1 99)">3</text>
<text x="39.7" y="96.9">470k</text>
<text x="124.3" y="99.5">TRAFO_CM4040</text>
<text x="139.2" y="100.9">MURS160</text>
<text x="159.3" y="99.4" transform="rotate(-90 159.3 99.4)">47uF/50V</text>
<text x="165.8" y="99.4" transform="rotate(-90 165.8 99.4)">1uF/50V</text>
<text x="39.7" y="106.3">R25</text>
<text x="205.3" y="105.5">U4</text>
<text x="205.3" y="107.4">LM1117</text>
<text x="39.1" y="110.2" transform="rotate(-90 39.1 110.2)">3</text>
<text x="39.7" y="108.1">470k</text>
<text x="110.3" y="108.3">900V/8A</text>
<text x="118.7" y="108.3">Q4</text>
<text x="191.3" y="113.9">C25</text>
<text x="235.2" y="113">C4</text>
<text x="242.5" y="113">C3</text>
<text x="39.1" y="119.5" transform="rotate(-90 39.1 119.5)">3</text>
<text x="39.7" y="115.6">R39</text>
<text x="39.7" y="117.4">10R</text>
<text x="91.5" y="114.6">R26</text>
<text x="91.5" y="118.7">0R</text>
<text x="230.7" y="115.6">R37</text>
<text x="230.7" y="117.5">330R</text>
<text x="107.7" y="120.4">Z4</text>
<text x="107.7" y="122.3">12V</text>
<text x="193.8" y="122.7" transform="rotate(-90 193.8 122.7)">47uF/50V</text>
<text x="236.6" y="121.8" transform="rotate(-90 236.6 121.8)">NM</text>
<text x="244.1" y="121.8" transform="rotate(-90 244.1 121.8)">47uF/50V</text>
<text x="40.6" y="129.7">Z2</text>
<text x="40.6" y="131.6">200V</text>
<text x="151.5" y="128.6">R29</text>
<text x="151.5" y="130.5">330R</text>
<text x="230.7" y="127.7">R38</text>
<text x="230.7" y="129.6">1K</text>
<text x="40.6" y="137.2">Z3</text>
<text x="40.6" y="139">200V</text>
<text x="153.3" y="139.8">I2</text>
<text x="153.3" y="141.6">817</text>
<text x="158.9" y="139.8">R30</text>
<text x="158.9" y="141.7">1K</text>
<text x="40.6" y="144.6">Z5</text>
<text x="40.6" y="146.5">200V</text>
<text x="46.2" y="144.4">R24</text>
<text x="46.2" y="146.3">NM</text>
<text x="79.6" y="154.9">U3</text>
<text x="152.4" y="151.2">Z800</text>
<text x="152.4" y="153">6V8</text>
<text x="79.6" y="156.7">TNY255</text>
<text x="98.2" y="166.1">C21</text>
<text x="105.8" y="166.8">R35</text>
<text x="114" y="166.1">C24</text>
<text x="99.7" y="172" transform="rotate(-90 99.7 172)">100nF</text>
<text x="105.8" y="168.7">NM</text>
<text x="115.5" y="172" transform="rotate(-90 115.5 172)">NM</text>
</g>
<g font-size="1.7" fill="#262626">
<text x="255.8" y="20.8">5VREG</text>
<text x="96.5" y="42.2">VDC</text>
<text x="136.4" y="58">6</text>
<text x="179.2" y="56.2">9V</text>
<text x="228.1" y="56.2">DGND</text>
<text x="257" y="63.6">3V3</text>
<text x="274.7" y="66.4">3V3</text>
<text x="280.1" y="66.4">5VREG</text>
<text x="36.8" y="86.9">VDC</text>
<text x="169.9" y="87.8">5V_ISOL</text>
<text x="181.5" y="89.7">DGND</text>
<text x="280.3" y="86.9">DGND</text>
<text x="228.1" y="99">DGND</text>
<text x="114.6" y="102.7">PGND</text>
<text x="168.7" y="104.6">GND_ISOL</text>
<text x="239.8" y="107.4">5V</text>
<text x="149.4" y="122.3">9V</text>
<text x="193.7" y="130.7">DGND</text>
<text x="227.2" y="142.8">DGND</text>
<text x="36.3" y="159.5">PGND</text>
<text x="148" y="173.5">DGND</text>
<text x="94.1" y="178.2">PGND</text>
<text x="102.5" y="178.2">PGND</text>
<text x="109.9" y="178.2">PGND</text>
<text x="69.9" y="188.4">PGND</text>
</g>
<text font-size="1.5" fill="#0e0e0e" x="142.4" y="88.8">1</text>
</svg>
